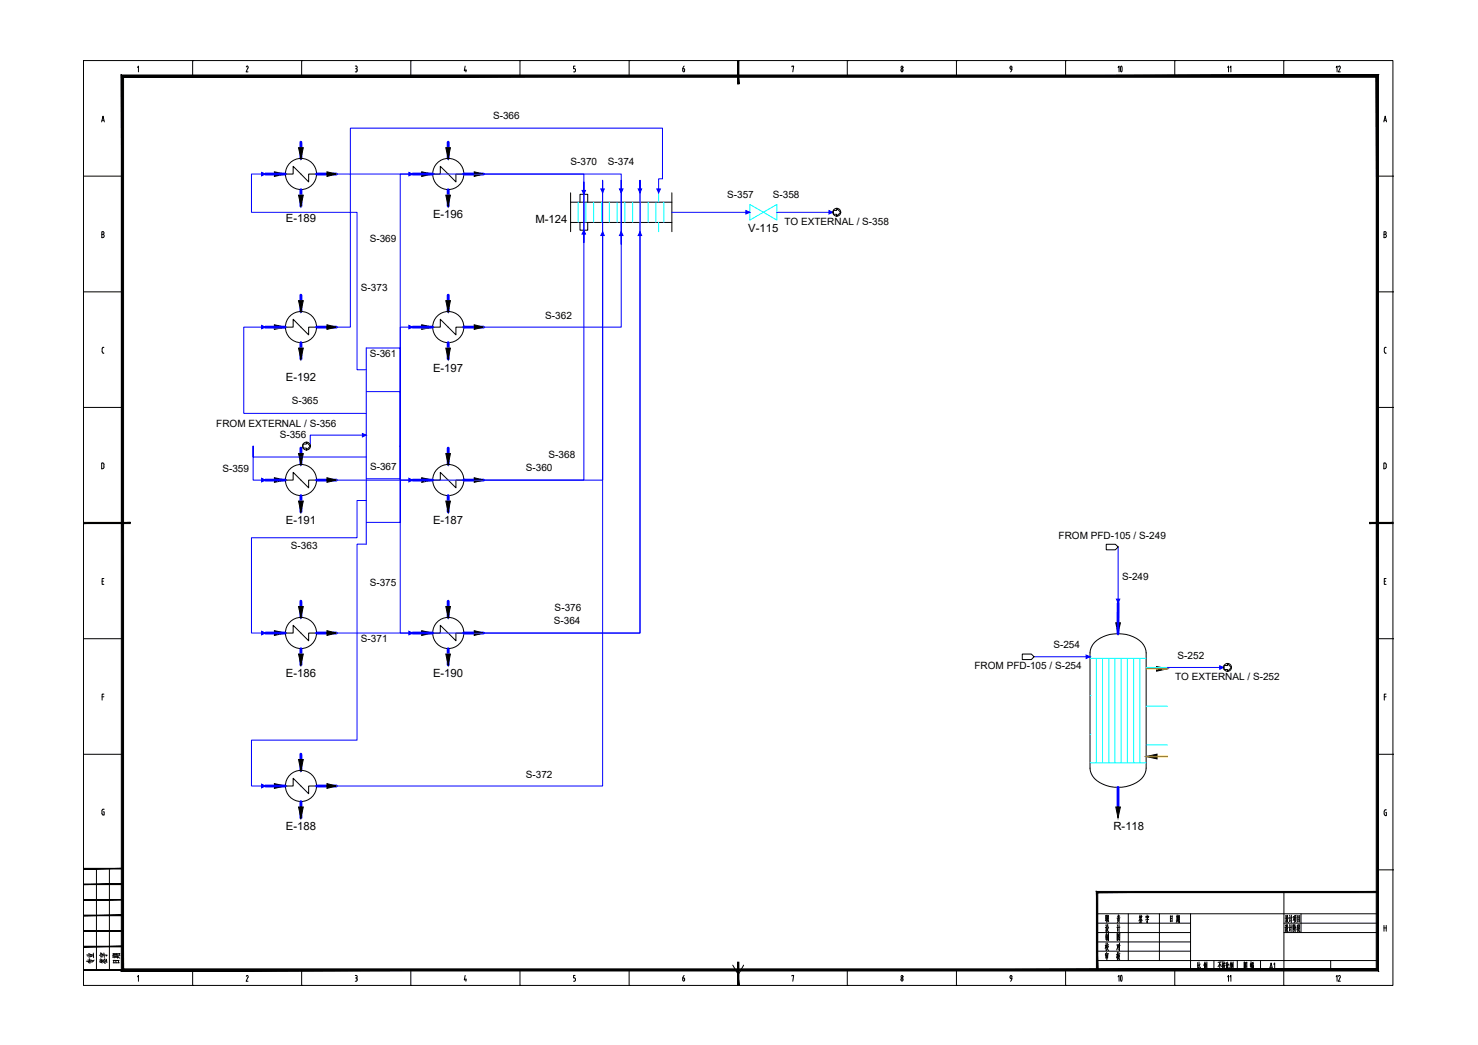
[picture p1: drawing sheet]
<svg xmlns="http://www.w3.org/2000/svg" width="420mm" height="297mm" viewBox="0 0 420 297" stroke-linecap="round" stroke-linejoin="round" font-family="sans-serif">
<g fill="none" stroke="#000" stroke-width=".28">
<path d="M23.7 17.2h372.3v262.9h-372.3zM39.1 19.2l.3-.4v1.6M54.8 17.2h.1M54.8 17.2v4.5M70 19l.3-.2 .3 .4-.6 1.2h.5M85.8 17.2h.1M85.8 17.2v4.5M101 18.8l.5 .2v.3l-.2 .2 .2 .4M101.1 19.5h.1M101.5 19.9v.2M116.8 17.2h.1M116.8 17.2v4.5"/>
<path d="M132.2 18.8l-.2 1.3h.6M132.4 19.7v.7M147.8 17.2h.1M147.8 17.2v4.5M163.3 19.5l.3 .4M163.5 18.8h-.4v.7h.2M163.6 19.9v.2M178.8 17.2h.1M178.8 17.2v4.5M194.3 19.5h-.2v.6M194.4 19.5l.2 .4M194.5 18.8l-.4 .7"/>
<path d="M194.6 19.9v.2M209.9 17.2h.1M225.1 19v-.2h.5l-.2 1.6M240.9 17.2h.1M240.9 17.2v4.5M256.1 19.9l.3-.4 .3 .4M256.1 19.9v.2M256.7 19.9v.2M271.9 17.2h.1M271.9 17.2v4.5M287.1 19.1l.3-.3 .3 .3M287.1 19.2l.2 .4 .3 .1v-.5"/>
<path d="M287.6 19.6l-.3 .8M302.9 17.2h.1M302.9 17.2v4.5M334 17.2h.1M334 17.2v4.5M364.9 17.2h.1M364.9 17.2v4.5M28.9 34.7l.4-1.7 .4 1.7M29 34.2h.5M101.5 20.1l-.1 .3h-.4M163.6 20.1l-.1 .3h-.4M194.1 20.1l.3 .3 .2-.3"/>
<path d="M256.1 20.1l.3 .3 .3-.3M393.4 34.7l.4-1.7 .4 1.7M393.5 34.2h.5M23.7 50.1h11.1M391.6 50.1h4.4M396 50.1h.1M28.9 65.9l.6 .1v.4l-.2 .2 .3 .5-.1 .3-.6 .1zM28.9 66.6h.4M393.4 65.9l.6 .1v.4l-.2 .2 .3 .5-.1 .3-.6 .1zM393.4 66.6h.4M23.7 83h11.1M29 99.1v.9"/>
<path d="M29.1 100l.2 .4M29.5 98.7l-.3 .1-.1 .3M391.6 83h4.4M393.5 99.1v.9M393.6 100l.2 .4M393.8 98.7h.3M393.8 98.7l-.2 .4M396 83h.1M23.7 115.8h11.1M29.3 100.4h.2M391.6 115.8h4.4M393.8 100.4h.3"/>
<path d="M396 115.8h.1M29.2 133.2l.3-.2v-1.2l-.6-.2v1.7h.3M393.7 133.2l.3-.2v-1.2l-.6-.2v1.7h.3M396 148.7h.1M29 165.2h.4M29.5 164.5h-.5v1.6h.5M393.5 165.2h.4M394 164.5h-.5v1.6h.5M23.7 181.6h11.1M29 198.1h.5M29.5 197.3h-.5v1.7M391.6 181.6h4.4"/>
<path d="M393.5 198.1h.5M394 197.3h-.5v1.7M396 181.6h.1M23.7 214.4h11.1M391.6 214.4h4.4M396 214.4h.1M29.4 230.7h.2v1h-.3M29.6 230l-.6 .2v1.2l.3 .2M393.5 230.7v.7M393.5 231.4l.3 .4M393.8 230.2h.3M393.8 230.2l-.3 .4"/>
<path d="M393.9 230.9h.2v.9h-.3M27.4 246.9v28.8M31.1 246.9v28.8M311.9 259.7h79.7M320.7 259.7v13.3M329.6 259.7v13.3M338.4 259.7v16M365 253.6v22.1M369.9 259.7v5.4M391.6 247.3h4.4M396 247.3h.1M39.1 277.7l.3-.4v1.6"/>
<path d="M54.8 275.7v4.4M70 277.5l.3-.2 .3 .3-.6 1.3h.5M85.8 275.7v4.4M101 277.3l.5 .1v.4l-.2 .2M101 278.9h.2M101.1 278h.1M101.3 278l.2 .3M101.5 278.4v.1M101.5 278.5l-.2 .4M116.8 275.7v4.4M132.2 277.3l-.2 1.2h.6M132.4 278.2v.7"/>
<path d="M147.8 275.7v4.4M163.1 278.9h.2M163.5 277.3h-.4v.7h.4l.1 .3M163.6 278.4v.1M163.6 278.5l-.3 .4M178.8 275.7v4.4M194.5 277.3l-.4 .7M194.6 278.4v.1M194.6 278.3l-.1-.3h-.4l.1 .8h.3l.1-.3M208.3 274.3l1.6 2.7 1.5-2.7M225.1 277.4v-.1h.5l-.2 1.6M240.9 275.7v4.4"/>
<path d="M256.7 278.4v.1M256.7 278.3l-.1-.3a.36 .36 0 0 0-.5 .4 .36 .36 0 0 0 .6 .3v-.2M271.9 275.7v4.4M287.1 277.6l.3-.3 .3 .3M287.1 277.7l.3 .5M287.4 278.2h.2M287.6 277.7v.8l-.3 .4M302.9 275.7v4.4M311.9 273h79.7M311.9 262.4h26.5M311.9 265.1h26.5M311.9 267.7h26.5"/>
<path d="M311.9 270.4h26.5M324 261.6l.1 .4M324.1 260.1l-.2 .9M324.1 260.5l.1 .4M324.2 261.6l.1 .3M324.3 260.8l.4 .8M324.3 260.8l-.5 1M324.3 260.5h-.3M324.4 261.3l-.4 .1M324.5 260.2l-.2 .6M324.5 260.5v.4M324.5 261.6l-.2 .5"/>
<path d="M324.6 262.1l-.7 .1M324.7 260.5h-.3M325.8 260.4v.5M326.1 260.1l.1 .3M326.2 261.1l-.1 1.2-.1-.3M326.3 260.7l-.1 .5M326.3 260.8l-.4 .1M326.5 260.4v.4M326.5 260.5h-.7M326.5 261.4l-.8 .1M332.7 260.3v1.7M333.1 261.1h-.4"/>
<path d="M333.2 261.8l-.5 .1M333.2 260.4l-.5 .1M333.2 260.3v1.7M334 275.7v4.4M334.6 260.1v1.4M334.6 261.6l-.2 .6M334.7 261.6l.1 .4M334.8 260.8l-.2 .1M334.8 261.1l-.2 .1M334.8 260.1v1.3M335 260.5l-.6 .1M335 261.4l-.6 .2"/>
<path d="M335.1 260.3v1.1M335.3 260.3v1.9l-.2-.1M335.3 261.3l-.2 .1-.2 .8M335.3 260.8h-.2M335.3 260.3l-.2 .1M340.5 273.6v1.7M340.8 275l-.4 .4M340.8 274.3l-.3 .1M340.9 273.5v1.7l.1 .2h.2v-.5M341.2 274l-.3 .6M342.4 273.8v1.7M342.5 273.4l-.3 1"/>
<path d="M342.6 274.5l.1 .3M342.6 274.2l.2-.1-.3 1.2M342.7 273.8l-.2 .9M342.9 273.7l-.4 .1M342.9 274v.9M343.1 273.4v2.1l-.2-.3M345.1 273v2.7M346.7 273.9v1.5M346.8 273.5l-.6 1.3M346.9 274.1l.3 .6M347.2 273.4l-.9 .1M347.6 273.3v2.2l-.2-.3"/>
<path d="M347.7 274.3l-.3 .4M347.7 274l-.3 .1M347.8 273.7v.4M347.9 273.3l.2 .4M348 274l-.2 .9 .4 .5M348.1 274.5l-.4 1M348.2 273.8l-.4 .1M348.3 273.7l-.1 .4M348.3 274.4l-.6 .2M348.6 273.6v1.6M348.9 274.3l-.3 .1M348.9 275l-.3 .4"/>
<path d="M349 273.5v1.7l.2 .2h.2v-.5M349.3 274l-.3 .6M349.9 273.8v1.7M350 273.4l-.3 1M350 274.2l.3-.1-.3 1.2M350 274.4l.1 .3M350.1 273.8l-.1 .9M350.3 273.7l-.3 .1M350.4 273.9v1M350.5 273.4v2.1l-.1-.3M351.7 273v2.7M353.7 275.4v-1.9v2"/>
<path d="M353.7 275.3l.7 .1M354 274.1l.4 .5M354 274.9l.1 .3M354 274.6l.1 .3M354.1 273.8l-.3 .5M354.2 274h-.2M354.3 273.9l-.5 .9M354.4 273.5v1.9M354.4 273.6l-.7 .1M355.5 273.9v.9M355.6 273.3v2.2M355.8 274l-.3 .1"/>
<path d="M355.8 273.9l-.1 .7M355.9 274.5v1M356 273.8v.6M356.1 274.6v.8M356.3 274.9l-.4 .1M356.3 273.9h-.3M356.3 273.8l-.1 .5M356.3 274.3h-.3M356.3 275.4h-.4M356.3 273.5l-.4 .1M356.3 274.5l-.4 .1M356.3 274.4v1"/>
<path d="M364.9 275.7v4.4M365 262.4h26.6M365 265.1h26.6M365.4 262.9l.1 .4M365.4 260.3l.2 .3M365.5 263.6h-.2M365.5 263.5v1M365.6 260.9l-.3 .1M365.6 260.8v1.1M365.7 264.2l-.3 .5M365.7 264l.5 .9M365.7 261.6l-.2 .4"/>
<path d="M365.7 262.8l-.1 1M365.8 261.4l.3 .8h.2M365.8 260.2l-.1 1M366 262.8v.7l.2 .1M366 262.9l-.3 .1M366 260.2l.1 .7h.2M366 260.3h-.2M366 263.7l-.5 1.2M366 263.8h-.3M366.1 261.1l-.4 .1M366.1 261.1l-.5 1.1M366.5 260.9l.2-.1-.1 1.2 .2-.5"/>
<path d="M366.6 262.8l.1 .4M366.6 260.2l.1 .3M366.6 263.5l-.2 .1M366.6 263.5v1.1M366.8 264.2l-.2 .5M367 262.8v2.1M367.1 260.1v2.1M367.3 263.5l-.5 .1M367.4 260.8l-.6 .2M367.6 263l.2-.1-.1 1.3v-.2M367.6 262.8v2M367.8 260.6v.9"/>
<path d="M367.9 260.5l-.3 .1M368 263.6l-.3 1.3M368 261.3l-.4 .3M368 260.6v1.1M368.1 263l.4 .8M368.1 262.7l-.3 1M368.2 260.9l-.1 1-.2 .4M368.2 260.3v.4M368.2 261.7l.3 .5M368.2 263.6v1.3M368.4 260.7h-.4M368.4 260.6v1.1"/>
<path d="M368.5 260.2l-.5 .1M368.8 263v1.8M368.9 260.2v1.9M369 263.7h-.2M369 263.3l-.2 .1M369 264l-.3 .2M369 262.8l-.2 .3M369.1 264l.5 .8M369.2 262.8l-.1 1M369.2 263l.2-.1v.6M369.4 263.5l.1 .1M369.4 261.3l-.5 .1"/>
<path d="M369.4 260.8l-.5 .1M369.4 263.8l-.4 1.1M369.4 263.8l-.3 .1M369.5 260.3l-.6 .1M369.5 260.3v1.8M369.5 261.8l-.6 .1M378.3 273v2.7M393.4 263v1.7M393.4 263.8h.7M394.1 263v1.7M54.8 280.1h.1M85.8 280.1h.1"/>
<path d="M116.8 280.1h.1M147.8 280.1h.1M178.8 280.1h.1M209.9 280.1h.1M240.9 280.1h.1M271.9 280.1h.1M302.9 280.1h.1M334 280.1h.1M364.9 280.1h.1"/>
<circle cx="256.4" cy="19.1" r=".32"/>
<circle cx="256.4" cy="277.6" r=".32"/>
</g>
<g fill="#000" stroke="#000" stroke-width=".28">
<path d="M209.7 17.2l.3 6.7v-6.7zM209.7 17.2l.3 6.7h-.3z"/>
<path d="M34.5 21.3l.6 254.1v-253.4zM34.5 21.3l.6 254.1-.6 .6zM34.5 276l356.7-.6h-356.1zM34.5 276l356.7-.6 .7 .6zM391.2 22v253.4l.7 .6zM391.2 22l.7-.7v254.7zM35.1 22h356.1l.7-.7zM34.5 21.3h357.4l-356.8 .7z"/>
<path d="M23.7 148.5v.3l13.3-.3zM23.7 148.8l13.3-.3v.3z"/>
<path d="M389.3 148.8h6.7v-.3zM389.3 148.5h6.7l-6.7 .3z"/>
<path d="M23.7 255.8h11.1v-.1zM23.7 255.7h11.1l-11.1 .1z"/>
<path d="M23.7 251.4h11.1v-.1zM23.7 251.3h11.1l-11.1 .1z"/>
<path d="M23.7 247h11.1v-.2zM23.7 246.8h11.1l-11.1 .2z"/>
<path d="M312.1 253.7h79.5v-.3zM311.7 253.4h79.9l-79.5 .3zM311.7 253.4l.4 22.3v-22zM311.7 253.4l.4 22.3h-.4z"/>
<path d="M23.7 275.8h11.1v-.2zM23.7 275.6h11.1l-11.1 .2z"/>
<path d="M23.7 269.1h11.1v-.1zM23.7 269h11.1l-11.1 .1z"/>
<path d="M23.7 264.7h11.1v-.2zM23.7 264.5h11.1l-11.1 .2z"/>
<path d="M23.7 260.3h11.1v-.2zM23.7 260.1h11.1l-11.1 .2z"/>
<path d="M209.7 273.5v6.6h.3zM209.7 273.5h.3v6.6z"/>
</g>
<g fill="none" stroke="#00f" stroke-width=".8">
<path d="M75.5 49.5h5.6M85.5 40.4v4.7M85.5 53.9v4.7M90 49.5h5.6M117.3 49.5h5.7M127.4 40.4v4.7M127.4 53.9v4.7M131.8 49.5h5.6M75.5 93h5.6M85.5 83.9v4.6M85.5 97.4v4.7M90 93h5.6"/>
<path d="M117.3 93h5.7M127.4 83.9v4.6M127.4 97.4v4.7M131.8 93h5.6M75.5 136.5h5.6M85.5 127.4v4.6M90 136.5h5.6M117.3 136.5h5.7M127.4 127.4v4.6M131.8 136.5h5.6M85.5 140.9v4.6M127.4 140.9v4.6"/>
<path d="M75.5 179.9h5.6M85.5 170.9v4.6M90 179.9h5.6M117.3 179.9h5.7M127.4 170.9v4.6M131.8 179.9h5.6M317.9 171.4l-.1 8.7M85.5 184.4v4.6M127.4 184.4v4.6M85.5 214.4v4.6M75.5 223.4h5.6M85.5 227.9v4.6"/>
<path d="M90 223.4h5.6M317.8 223.8v5.6"/>
</g>
<g fill="#000" stroke="#000" stroke-width=".28">
<path d="M78 48.8l3.1 .7-3.1 .7zM84.9 42h1.3l-.7 3.1zM84.9 55.5h1.3l-.7 3.1zM92.9 48.8l2.7 .7-2.7 .7zM119.9 48.8l3.1 .7-3.1 .7zM126.7 42h1.3l-.6 3.1zM126.7 55.5h1.3l-.6 3.1zM134.8 48.8l2.6 .7-2.6 .7zM78 92.3l3.1 .7-3.1 .6zM84.9 85.5h1.3l-.7 3zM92.9 92.3l2.7 .7-2.7 .6zM119.9 92.3l3.1 .7-3.1 .6z"/>
<path d="M126.7 85.5h1.3l-.6 3zM134.8 92.3l2.6 .7-2.6 .6zM84.9 99h1.3l-.7 3.1zM126.7 99h1.3l-.6 3.1zM78 135.8l3.1 .7-3.1 .6zM84.9 128.9h1.3l-.7 3.1zM92.9 135.8l2.7 .7-2.7 .6zM119.9 135.8l3.1 .7-3.1 .6zM126.7 128.9h1.3l-.6 3.1zM134.8 135.8l2.6 .7-2.6 .6zM84.9 142.4h1.3l-.7 3.1zM126.7 142.4h1.3l-.6 3.1z"/>
<path d="M78 179.3l3.1 .6-3.1 .7zM84.9 172.4h1.3l-.7 3.1zM92.9 179.3l2.7 .6-2.7 .7zM119.9 179.3l3.1 .6-3.1 .7zM126.7 172.4h1.3l-.6 3.1zM134.8 179.3l2.6 .6-2.6 .7zM84.9 185.9h1.3l-.7 3.1zM126.7 185.9h1.3l-.6 3.1zM317.2 177h1.3l-.7 3.1zM328.8 189.5l3.1 .6-3.1 .7zM84.9 215.9h1.3l-.7 3.1zM325.8 215l3.1-.6v1.3z"/>
<path d="M78 222.7l3.1 .7-3.1 .7zM84.9 229.4h1.3l-.7 3.1zM92.9 222.7l2.7 .7-2.7 .7zM317.2 229.4h1.3l-.7 3.1z"/>
</g>
<g fill="none" stroke="#000" stroke-width=".28">
<path d="M81.1 49.5h2.2v-2.2l4.4 4.4v-2.2h2.3M123 49.5h2.2v-2.2l4.4 4.4v-2.2h2.2M162.2 54.8v11.1M162.2 57.5h28.8M164.9 57.5v-2.3h2.2v2.3M191 54.8v11.1M162.2 63.2h28.8M164.9 63.2v2.2h2.2v-2.2M81.1 93h2.2v-2.3l4.4 4.5v-2.2h2.3M123 93h2.2v-2.3l4.4 4.5v-2.2h2.2M81.1 136.5h2.2v-2.2l4.4 4.4v-2.2h2.3M123 136.5h2.2v-2.2l4.4 4.4v-2.2h2.2"/>
<path d="M81.1 179.9h2.2v-2.2l4.4 4.4v-2.2h2.3M123 179.9h2.2v-2.2l4.4 4.4v-2.2h2.2M311.1 182.6a10.3 10.3 0 0 1 13.5 0 4.6 4.6 0 0 1 1.2 3v32.7a5.7 5.7 0 0 1-4.6 5 9.8 9.8 0 0 1-10.6-2.7l-.6-1.5-.1-.8v-32.7a4.6 4.6 0 0 1 1.2-3zM81.1 223.4h2.2v-2.2l4.4 4.4v-2.2h2.3"/>
<circle cx="85.6" cy="49.5" r="4.4"/>
<circle cx="127.4" cy="49.5" r="4.4"/>
<circle cx="85.6" cy="93" r="4.4"/>
<circle cx="127.4" cy="93" r="4.4"/>
<circle cx="85.6" cy="136.4" r="4.4"/>
<circle cx="127.4" cy="136.4" r="4.4"/>
<circle cx="85.6" cy="179.9" r="4.4"/>
<circle cx="127.4" cy="179.9" r="4.4"/>
<circle cx="85.6" cy="223.4" r="4.4"/>
</g>
<g fill="none" stroke="#0ff" stroke-width=".28">
<path d="M164.4 57.5v5.7M166.6 57.5v5.7M168.8 57.5v5.7M171 57.5v5.7M173.2 57.5v5.7M175.4 57.5v5.7M177.6 57.5v5.7M179.9 57.5v5.7M182.1 57.5v5.7M184.3 57.5v5.7M186.5 57.5v5.7M188.7 57.5v5.7"/>
<path d="M309.9 187.1h15.9M311.6 187.1v29.7M313.4 187.1v29.7M315.2 187.1v29.7M316.9 187.1v29.7M318.7 187.1v29.7M320.5 187.1v29.7M322.3 187.1v29.7M324 187.1v29.7M309.9 216.8h15.9"/>
</g>
<!-- layer: EQUIPMENT -->
<g fill="none" stroke="#0ff" stroke-width=".28">
<path d="M171.3 54.8v2.7M176.6 54.8v2.7M181.9 54.8v2.7M187.2 54.8v2.7M213.2 58.1l7.6 4.5v-4.5l-7.6 4.5zM171.3 63.2v2.7M176.6 63.2v2.7M181.9 63.2v2.7M187.2 63.2v2.7M309.9 186.7h.1M309.9 197.7h.1M325.8 189.7h6.1"/>
<path d="M309.9 208.7h.1M325.8 200.7h6.1M325.8 211.7h6.1"/>
</g>
<path d="M325.8 190.1h6.1M325.8 215h6.1h-3" fill="none" stroke="#ffbf00" stroke-width=".38"/>
<!-- layer: STREAM -->
<g fill="none" stroke="#00f" stroke-width=".28">
<path d="M75.5 49.5h-4v10.9h30v44.7h2.6M95.6 49.5h81v19.9v-3.5M117.3 49.5h-3.5v77.3v-27.9h-9.7v55.8h-2.6v55.7h-30v13h4M137.4 49.5h28.6v19.4v-3.5M166 55.2v-3.5v84.8h-28.6M171.3 54.8v-3.5v85.2h-75.7M176.6 54.8v-3.5v41.7h-39.2M181.9 54.8v-3.5v128.6h-86.3M187.2 54.8v-4h1.1v-14.4h-88.7v56.6h-4M171.3 65.9v157.5h-75.7M181.9 65.9v114h-44.5M191 60.4h22.2"/>
<path d="M220.8 60.4h16M75.5 93h-6.2v24.5h34.8M117.3 93h-3.5v33.8v-15.5h-9.7M104.1 123.7h-15.9v3.1M104.1 129.9h-32.1v-3.1v9.7h3.5M104.1 136.1h9.7v-9.3v9.7h3.5M104.1 142.3h-2.6v10.6h-30v27h4M104.1 148.5h9.7v-21.7v53.1h3.5M317.9 155.5v15.9M293.9 186.7h16M331.9 189.7h15.9"/>
</g>
<!-- layer: STREAM_ARROW -->
<g fill="#00f" stroke="#00f" stroke-width=".28">
<path d="M317.4 170.3h.9l-.4 1.1z"/>
<path d="M346.7 189.3l1.1 .4-1.1 .5z"/>
<path d="M308.8 186.2l1.1 .5-1.1 .5z"/>
<path d="M103 123.2l1.1 .5-1.1 .5z"/>
<path d="M212 59.8l1.2 .6-1.2 .4z"/>
<path d="M235.7 59.8l1.1 .6-1.1 .4z"/>
<path d="M74.4 136l1.1 .5-1.1 .5z"/>
<path d="M170.8 53.7h1l-.5 1.1z"/>
<path d="M116.2 92.5l1.1 .5-1.1 .5z"/>
<path d="M176.1 53.7h1l-.5 1.1z"/>
<path d="M74.4 179.4l1.1 .5-1.1 .6z"/>
<path d="M181.4 53.7h1l-.5 1.1z"/>
<path d="M74.4 92.5l1.1 .5-1.1 .5z"/>
<path d="M186.7 53.7h1l-.5 1.1z"/>
<path d="M116.2 136l1.1 .5-1.1 .5z"/>
<path d="M165.5 54.1h.9l-.4 1.1z"/>
<path d="M116.2 49l1.1 .5-1.1 .5z"/>
<path d="M166 65.4l.4 1.1h-.9z"/>
<path d="M74.4 222.9l1.1 .5-1.1 .5z"/>
<path d="M171.3 65.9l.5 1.1h-1z"/>
<path d="M74.4 49l1.1 .5-1.1 .5z"/>
<path d="M176.6 65.9l.5 1.1h-1z"/>
<path d="M116.2 179.4l1.1 .5-1.1 .6z"/>
<path d="M181.9 65.9l.5 1.1h-1z"/>
</g>
<!-- layer: CONNECTOR -->
<g fill="none" stroke="#000" stroke-width=".28">
<path d="M236.9 59.8h1v-.6l1.1 1.2-1.1 1.1v-.6h-1zM86.1 126.2h1v-.5l1.1 1.1-1.1 1.1v-.5h-1zM314.5 154.7h2.6l.8 .8-.8 .8h-2.6zM290.6 185.9h2.6l.7 .8-.7 .8h-2.6zM348 189.2h.9v-.6l1.1 1.1-1.1 1.2v-.6h-.9z"/>
<circle cx="237.9" cy="60.3" r="1.12"/>
<circle cx="87.1" cy="126.8" r="1.12"/>
<circle cx="349" cy="189.7" r="1.12"/>
</g>
<text font-size="6.6" x="315.7" y="280.8">10</text>
<text font-size="6.2" x="315.7" y="22.2">10</text>
<g font-size="5.3">
<text x="312.9" y="263.5">职 责</text>
<text x="27.5" y="275.2" transform="rotate(-90 27.5 275.2)">专业</text>
<text x="31.4" y="275.2" transform="rotate(-90 31.4 275.2)">签字</text>
<text x="34.9" y="274.8" transform="rotate(-90 34.9 274.8)">日期</text>
<text x="312.9" y="271.3">校 对</text>
</g>
<g font-size="4.4">
<text x="378.5" y="21.5">12</text>
<text x="363.4" y="276.6" transform="rotate(-90 363.4 276.6)">A1</text>
<text x="382.1" y="280.1" transform="rotate(-90 382.1 280.1)">12</text>
</g>
<g font-size="3.5">
<text x="350.7" y="21.5" transform="rotate(-90 350.7 21.5)">11</text>
<text x="350.7" y="280.1" transform="rotate(-90 350.7 280.1)">11</text>
</g>
<g font-size="3.2">
<text x="81.3" y="63.1">E-189</text>
<text x="123.1" y="62.1">E-196</text>
<text x="152.2" y="63.5">M-124</text>
<text x="212.7" y="66.1">V-115</text>
<text x="123.1" y="105.6">E-197</text>
<text x="81.3" y="108.3">E-192</text>
<text x="81.3" y="149.1">E-191</text>
<text x="123.1" y="149.1">E-187</text>
<text x="81.3" y="192.6">E-186</text>
<text x="123.1" y="192.6">E-190</text>
<text x="81.3" y="236">E-188</text>
<text x="316.5" y="236">R-118</text>
</g>
<g font-size="2.8">
<text x="140.2" y="33.8">S-366</text>
<text x="162.2" y="46.8">S-370</text>
<text x="172.8" y="46.8">S-374</text>
<text x="206.7" y="56.3">S-357</text>
<text x="219.7" y="56.3">S-358</text>
<text x="223" y="63.9">TO EXTERNAL / S-358</text>
<text x="105.1" y="68.8">S-369</text>
<text x="102.6" y="82.7">S-373</text>
<text x="155" y="90.5">S-362</text>
<text x="105.1" y="101.4">S-361</text>
<text x="82.9" y="114.8">S-365</text>
<text x="61.5" y="121.5">FROM EXTERNAL / S-356</text>
<text x="79.5" y="124.5">S-356</text>
<text x="155.9" y="130.2">S-368</text>
<text x="63.2" y="134.1">S-359</text>
<text x="105.2" y="133.7">S-367</text>
<text x="149.5" y="134">S-360</text>
<text x="82.7" y="156">S-363</text>
<text x="300.9" y="153.3">FROM PFD-105 / S-249</text>
<text x="105.1" y="166.7">S-375</text>
<text x="319" y="164.8">S-249</text>
<text x="157.7" y="173.8">S-376</text>
<text x="157.4" y="177.5">S-364</text>
<text x="102.6" y="182.5">S-371</text>
<text x="299.5" y="184.3">S-254</text>
<text x="277" y="190.2">FROM PFD-105 / S-254</text>
<text x="334.8" y="187.3">S-252</text>
<text x="334.1" y="193.3">TO EXTERNAL / S-252</text>
<text x="149.5" y="221">S-372</text>
</g>
</svg>
